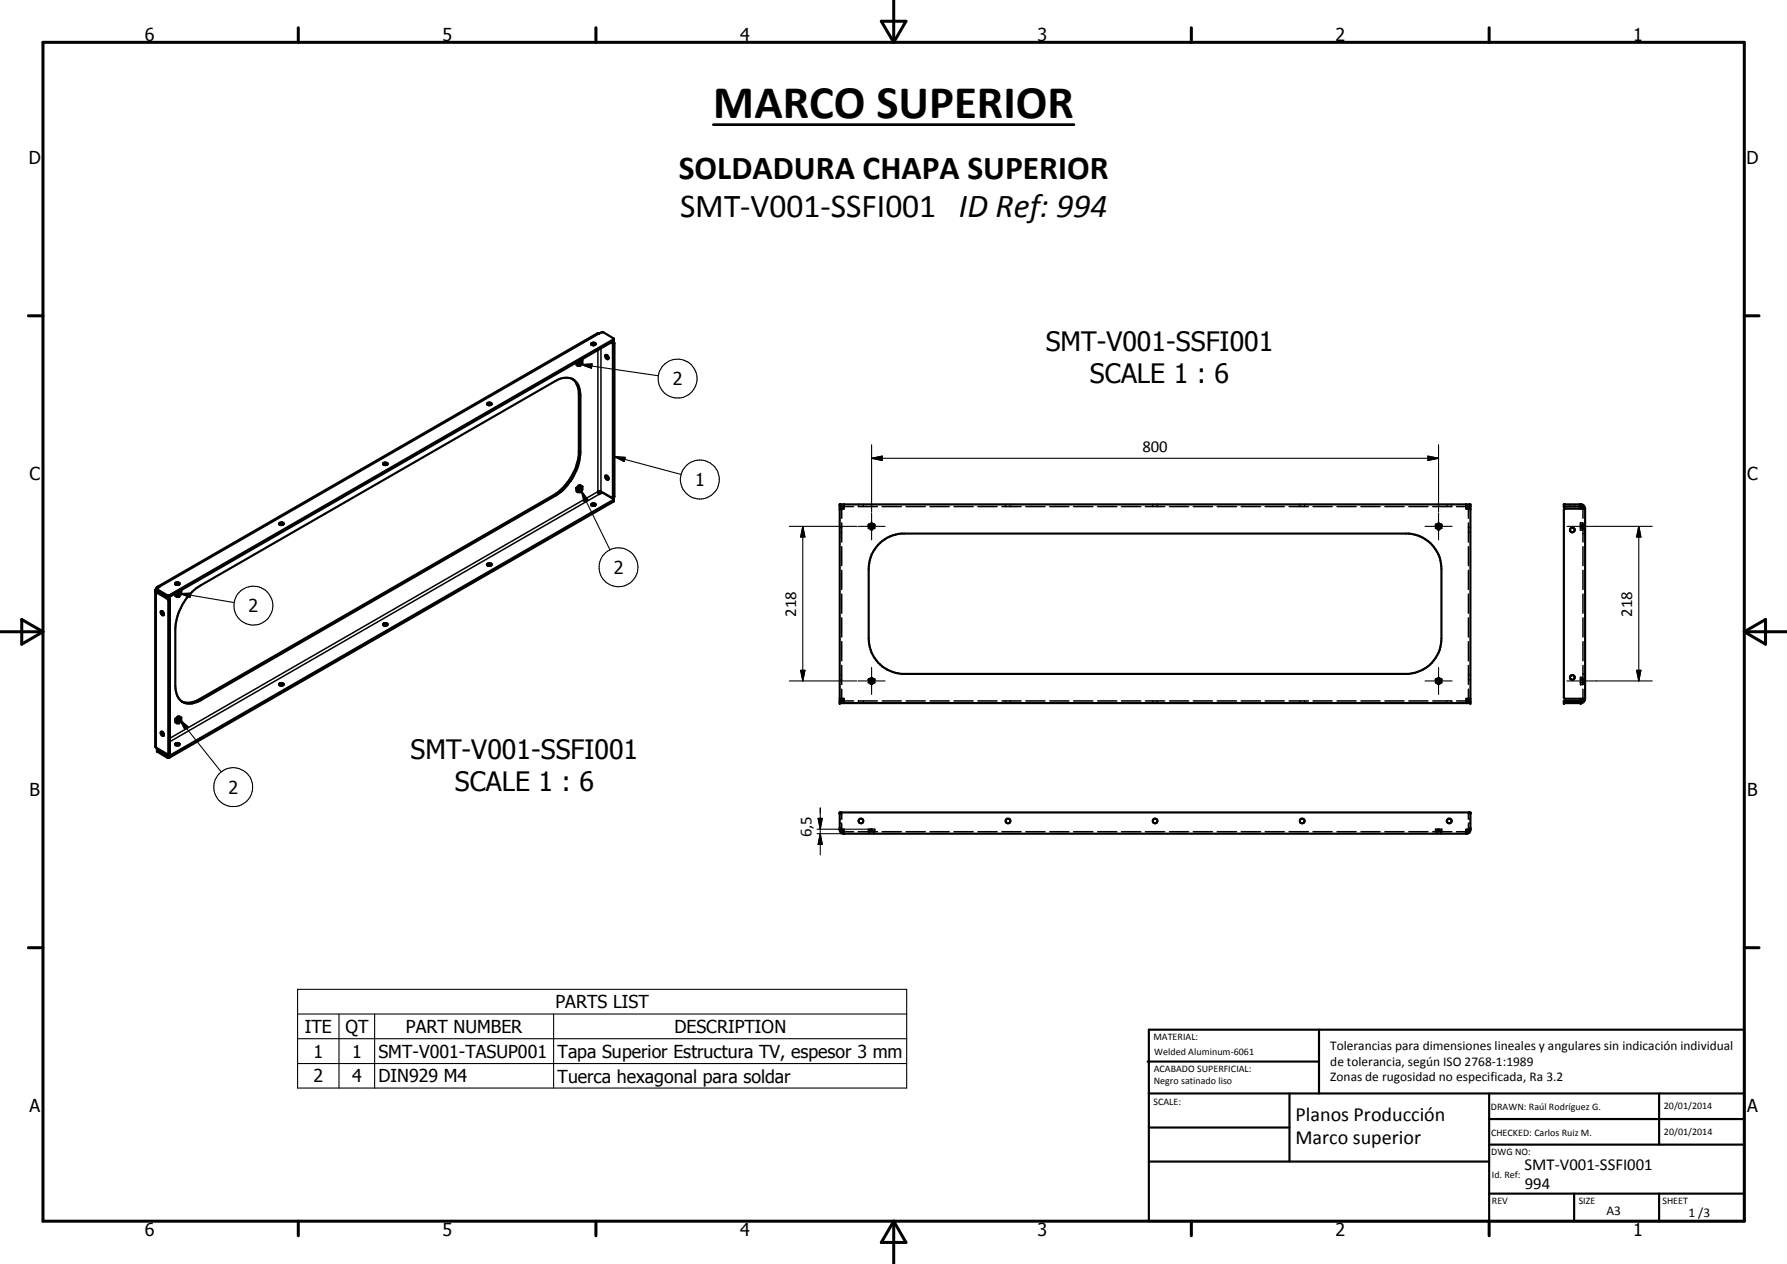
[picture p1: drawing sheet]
<svg xmlns="http://www.w3.org/2000/svg" width="420mm" height="297mm" viewBox="0 0 420 297" stroke-linecap="round" stroke-linejoin="round" font-family="sans-serif">
<g fill="none" stroke="#000" stroke-width=".51">
<path d="M144.3 79.6l-.1 .6-104.4 60.1h-.5l-2.3-1.4-.1-.6 .6-.3h-.6l-.2 .4M144.3 79.6l-2.4-1.5h-.5l-.5 .3h-.5l-103.4 59.5M144.3 79.6l-104.5 60.3h-.5l-2.6-1.5M114.6 94.7l.6-.1 .4 .2a.57 .57 0 0 1-.5 .5 .57 .57 0 0 1-.6-.4zM114.6 95.1l.5-.1 .4 .1M134.5 89a4.2 4.2 0 0 1 1.6 3.2v14.5a13.4 13.4 0 0 1-5.9 9.6l-83.4 48.1a4.4 4.4 0 0 1-4 .5M134.6 89a4.4 4.4 0 0 0-4 .5l-83.5 48.1a13 13 0 0 0-5.9 10.2v13.4a4.5 4.5 0 0 0 1.6 3.7M134.6 89a4.2 4.2 0 0 1 1.9 4v13.3a12.9 12.9 0 0 1-5.9 10.2l-83.5 48.1a4.2 4.2 0 0 1-4.3 .3M135.5 85.2v.6l.3 .2M135.6 85.1l.2 .2M135.8 85.3v.7M136.3 84.8l-.5 .5"/>
<path d="M136.3 85.1l.1-.1a.26 .26 0 0 1 .1 .4 .26 .26 0 0 1-.3 .1zM136.5 84.6h.4M136.7 84.5l.2 .1M136.9 84.6v.7l-.5 .7h-.6M139 80.8l.5-.3 .5 .1a.51 .51 0 0 1-.5 .6 .51 .51 0 0 1-.5-.4zM139.1 81h.8M142.3 83.5l.2-.1a.68 .68 0 0 1 .5 .9l-.3 .1-.3-.3zM142.7 83.4l.4 .8M143.8 80.4l.3 .4-.1 36.2M144.1 80.2l.4 .5v36l-.5 .4-2.7-1.6h-.7l.3 .6 .6-.3 .4 .1 2.4 1.4M90.2 109.2l.3-.1 .5 .1M90.2 109.2l-.1-.1a.63 .63 0 0 1 1-.2l-.1 .3"/>
<path d="M90.2 109.2h.8M135.5 114.7v.7l.3 .3M135.5 114.7l.3 .2M135.8 114.9v.8M136 114.1h.4M136 114.1l-.5 .6M136 114.1l.4 .2M136.3 114.8h.1a.24 .24 0 0 1 .1 .3 .24 .24 0 0 1-.3 .1zM136.4 114.1h.1M136.4 114.1l.5 .2M136.4 114.3h.5M136.4 114.3l-.6 .6"/>
<path d="M136.9 114.3v.8l-.5 .6h-.6M139.1 118.4l.8-.1 .2 .3-.3 .3h-.5l-.3-.2zM139.1 118.8l.2-.1 .6 .1M142.4 111.8a.57 .57 0 0 1 .6 .3 .57 .57 0 0 1-.2 .7l-.5-.7zM142.7 111.8l.4 .7M144.3 117.3v.6l-104.5 60.2h-.5l-2.4-1.5v-.5l.2-.2M144.3 117.3l-104.5 60.3h-.5l-2.4-1.4M198.4 119h-1v-.5h148.3v.5h-.9M198.4 118.5v1h-1v44.7h1v1M344.8 118.5v1h.9v44.7h-.9v1M371.7 118.5v.5M372.2 119.5l-.4-.5h-4.1v-.5h4.2l.4 .2 .4 .8"/>
<path d="M372.7 119.5h-4.8l-.2 .3v44.2l.3 .2h4.7M372.7 119.5v44.7M36.5 138.9l.1 .2 3 1.9-.1 36.2M36.7 138.4l-.2 .3v36.7l.2 .3 2.7 1.5 .6-.3v-36l-.3-.4-2.6-1.5M37.1 139h.1M41.2 137l.5-.2 .5 .4-.2 .3h-.5l-.3-.2zM41.2 139.5v.6l.4 .2M41.3 137.4l.4-.2 .4 .2M41.3 139.4l.3 .1M41.6 139.5v.8M42 139.5l.2-.1a.24 .24 0 0 1 .1 .3 .24 .24 0 0 1-.4 .1zM42 139l-.4 .5"/>
<path d="M42.2 138.9h.4M42.4 138.8l.2 .1M42.6 138.9v.7l-.5 .7h-.5M65.7 123.2l.4 .2 .5-.1M65.7 123.2a.51 .51 0 0 1 .3-.5 .51 .51 0 0 1 .6 .2v.4M65.7 123.3h.9M114.5 132.6a.63 .63 0 0 1 1.1 .2l-.8 .2zM114.6 132.9l.3-.1 .6 .1M204.8 123.5h.3l.1 .3a.28 .28 0 0 1-.4 .1 .28 .28 0 0 1 0-.4zM206.4 128.1a8.2 8.2 0 0 1 5.5-2.7h119.3a8.3 8.3 0 0 1 7.7 8.3v16.3a8.3 8.3 0 0 1-7.7 8.4h-119.3a8.3 8.3 0 0 1-7.7-8.4v-16.3a8.4 8.4 0 0 1 2.2-5.6zM37.8 143.7h.5l.2 .8-.3 .1-.3-.3zM38.1 143.6l.5 .8"/>
<path d="M90.1 146.6l.3-.2 .5 .1 .2 .4-.4 .2-.5-.1zM90.2 146.9h.8M37.9 172l.4 .1 .3 .7a.53 .53 0 0 1-.7-.1 .53 .53 0 0 1 0-.7zM38.1 172l.5 .7M41.2 169v.8l.4 .2M41.2 169.2h.1M41.2 169l.4 .2M41.3 175.1l-.1-.2a.63 .63 0 0 1 1-.1l-.1 .3M41.3 175.1h.8M41.3 175.1l.3-.1 .5 .1M41.6 169.2v.8M41.8 168.4h.4l.4 .3"/>
<path d="M41.8 168.4l-.6 .6M41.8 168.4l.3 .2M42.1 169.1l.2 .1-.3 .3zM42.1 168.6l.5 .1M42.1 168.6l-.5 .6M42.2 169l.1 .1M42.6 168.7v.6l-.5 .7h-.5M65.7 160.7l.6-.2 .4 .2a.58 .58 0 0 1-.5 .5 .58 .58 0 0 1-.6-.4zM65.7 161l.3-.1 .6 .1M198.4 164.7h-1v.5h148.3v-.5h-.9M371.7 164.7h-4v.5h4M371.7 164.7v.5"/>
<path d="M372.2 164.2l-.2 .4-.3 .1M372.7 164.2l-.3 .6-.7 .4M197.4 194.7l.4 .2h.6v1M197.8 190.9l-.4 .2M197.9 194.9l.1 .3 .4 .3M198.4 195.9a.97 .97 0 0 1-1-.7v-4.3h148.3v4.3l-.3 .5-.6 .2M198.4 195.9h146.4M345.3 194.9l-.3 .4-.2 .2M345.4 190.9l.3 .2M345.7 194.7l-.3 .2h-.6v1M269.8 249.5h40.3M270.1 242h140v45h-140z"/>
<path d="M270.1 257h140M303.2 257v16M310.1 242v15M350.1 257v30M390.1 257v12M270.1 265h33.1M270.1 273h80M350.1 269h60M350.1 263h60M350.1 280.5h60M370.1 280.5v6.5M390.1 280.5v6.5"/>
<circle cx="204.9" cy="123.7" r=".52"/>
<circle cx="338.3" cy="123.7" r=".51"/>
<circle cx="338.3" cy="123.7" r=".26"/>
<circle cx="369.7" cy="124.5" r=".56"/>
<circle cx="369.7" cy="159.2" r=".56"/>
<circle cx="204.9" cy="160" r=".28"/>
<circle cx="204.9" cy="160" r=".5"/>
<circle cx="338.2" cy="160" r=".5"/>
<circle cx="338.3" cy="160.1" r=".26"/>
<circle cx="202.4" cy="192.9" r=".54"/>
<circle cx="237" cy="192.9" r=".56"/>
<circle cx="271.6" cy="192.9" r=".55"/>
<circle cx="306.2" cy="192.9" r=".55"/>
<circle cx="340.8" cy="192.9" r=".55"/>
</g>
<g fill="none" stroke="#000" stroke-width=".35">
<path d="M140.9 78.4l-103.4 59.6M144.2 79.8v.4M136.1 92.8l.4 .2M140.6 82.3v33.2l-100.6 58M141.3 81.8v33.7M144.2 80.3l-.3 .2M144.5 80.7l-.4 .2M130.2 116.3l.4 .2M136.1 106.1l.4 .2M140.9 116.1l-100.9 58.2M144.2 117.5v.4M144.5 116.7l-.4 .2"/>
<path d="M197.9 119.5v2.3M198.4 119h2.3M201.8 119h4.5M201.9 118.5v.2M201.9 118.9v.1M203 118.5v.2M203 118.9v.1M207.4 119h4.5M213.1 119h4.4M218.7 119h4.5M224.3 119h4.5M229.9 119h4.5"/>
<path d="M235.6 119h4.5M236.4 118.5v.2M236.4 118.9v.1M237.6 118.5v.2M237.6 118.9v.1M241.2 119h4.5M246.8 119h4.5M252.4 119h4.6M258.1 119h4.5M263.7 119h4.5M269.3 119h4.5M271 118.5v.2"/>
<path d="M271 118.9v.1M272.1 118.5v.2M272.1 118.9v.1M275 119h4.5M280.6 119h4.5M286.2 119h4.5M291.8 119h4.6M297.5 119h4.5M303.1 119h4.5M305.6 118.5v.2M305.6 118.9v.1M306.7 118.5v.2"/>
<path d="M306.7 118.9v.1M308.7 119h4.5M314.4 119h4.4M320 119h4.5M325.6 119h4.5M331.2 119h4.5M336.9 119h4.5M340.2 118.5v.2M340.2 118.9v.1M341.3 118.5v.2M341.3 118.9v.1M342.5 119h2.3"/>
<path d="M345.3 119.5v2.3M369.1 118.5v.2M369.1 118.9v.1M370.2 118.5v.2M370.2 118.9v.1M372.2 119.5v2.3M37 138.5v.4M37.1 139l-.4 .2v36.5M39.3 139.9v.4M39.8 139.9v.4M197.4 124h.2M197.4 125.1h.2"/>
<path d="M197.8 124h.1M197.8 125.1h.1M197.9 122.9v4.5M197.9 128.5v4.4M197.9 134v4.5M197.9 139.6v4.5M204.2 123.4v.3M204.2 123.9l.2 .3M204.2 123.4v.1M204.3 123.2h.1M204.3 123.2l-.1 .1M204.5 124.4l.3 .1"/>
<path d="M204.5 123.1l-.2 .1M204.7 122.9h.4M204.8 124.5h.1M204.9 124.5h.1M205 124.5h.1M205.1 124.5h.1M205.3 124.4l-.2 .1M205.3 123.1l.2 .1M205.5 123.2l.1 .1M205.5 123.2h.1M205.6 123.2l.1 .1M205.6 123.4l.1 .1"/>
<path d="M205.7 123.4v.3M205.7 123.9l-.2 .3M337.5 123.4v.3M337.5 123.9l.2 .3M337.6 123.4l-.1 .1M337.6 123.2h.1M337.7 123.2l-.2 .1M337.9 123.1l-.2 .1M337.9 124.4l.2 .1M338.1 124.5h.1M338.1 122.9h.3M338.2 124.5h.1"/>
<path d="M338.3 124.5h.1M338.4 124.5h.1M338.6 124.4l-.2 .1M338.6 123.1l.2 .1M338.8 123.2h.1M338.8 123.2l.1 .1M338.9 123.2l.1 .1M338.9 123.4l.1 .1M339 123.4v.3M339 123.9l-.2 .3M345.3 122.9v4.5M345.3 128.5v4.4"/>
<path d="M345.3 134v4.5M345.3 139.6v4.5M345.3 124h.1M345.3 125.1h.1M345.6 124h.1M345.6 125.1h.1M371.6 124h.2M371.6 123.3h.2M371.6 123.1v.5M371.6 123.9v.4M371.6 124.4v.2h.2M371.6 124.1h.2"/>
<path d="M371.6 123.4h.2M371.8 122.9l-.2 .1M371.9 122.9h.2M371.9 124.1h.2M372 124h.2M372 123.3h.2M372 124.6h.2M372 123.4h.2M372.1 124.4l.1 .1M372.1 123.2h.3M372.1 124.2h.3M372.1 123.1v.2"/>
<path d="M372.1 123.4v.3M372.1 123.9v.3M372.1 123.5h.1M372.2 125.4h.2M372.2 122.9v4.5M372.2 128.5v4.4M372.2 134v4.5M372.2 139.6v4.5M372.5 123.2h.2M372.5 125.4h.2M372.5 124.2h.2M39.7 140.5l-.4 .2"/>
<path d="M40 140.9l-.4 .2M197.4 158.7h.2M197.4 159.8h.2M197.8 158.7h.1M197.8 159.8h.1M197.9 145.2v4.5M197.9 150.8v4.5M197.9 156.4v4.4M204.2 159.8v.2M204.2 159.7v.1M204.3 159.5l-.1 .2M204.3 159.5v.1"/>
<path d="M204.5 159.4l-.2 .1M204.7 159.3l.2-.1 .2 .1M205.3 159.4l.2 .1M205.5 159.5l.1 .1M205.6 159.6l.1 .1M205.6 159.7l.1 .1M205.7 159.8v.2M337.5 159.8v.2M337.6 159.7l-.1 .1M337.7 159.5l-.2 .2M337.7 159.5l-.1 .1M337.9 159.4l-.2 .1"/>
<path d="M338.1 159.3l.1-.1 .2 .1M338.6 159.4l.2 .1M338.8 159.5l.1 .1M338.9 159.6l.1 .1M338.9 159.7l.1 .1M339 159.8v.2M345.3 145.2v4.5M345.3 150.8v4.5M345.3 156.4v4.4M345.3 158.7h.1M345.3 159.8h.1M345.6 158.7h.1"/>
<path d="M345.6 159.8h.1M371.6 159.8h.2M371.6 159.5v.4M371.6 159.6h.2M371.8 159.2l-.2 .1M371.9 159.2l.2 .1M372 159.8h.2M372 159.6h.2M372.1 159.5l.3 .1M372.1 159.4v.2M372.1 159.7v.3M372.1 159.8h.1"/>
<path d="M372.2 158.4h.2M372.2 145.2v4.5M372.2 150.8v4.5M372.2 156.4v4.4M372.5 158.4h.2M372.5 159.6h.2M37 176.3v.4M39.3 177.6v.5M39.8 177.6v.5M40 176.9l-.4 .2M46.8 164.4l.3 .2M197.9 162v2.2"/>
<path d="M198.4 164.7h2.3M201.8 164.7h4.5M201.9 164.7v.2M201.9 165v.2M203 164.7v.2M203 165v.2M204.2 160.3l.2 .3M204.5 160.7l.3 .1M204.8 160.8h.1M204.9 160.9h.1M205 160.8h.1M205 160.9h-.1"/>
<path d="M205.1 160.8h.1M205.3 160.7l-.2 .1M205.7 160.3l-.2 .3M207.4 164.7h4.5M213.1 164.7h4.4M218.7 164.7h4.5M224.3 164.7h4.5M229.9 164.7h4.5M235.6 164.7h4.5M236.4 164.7v.2M236.4 165v.2M237.6 164.7v.2"/>
<path d="M237.6 165v.2M241.2 164.7h4.5M246.8 164.7h4.5M252.4 164.7h4.6M258.1 164.7h4.5M263.7 164.7h4.5M269.3 164.7h4.5M271 164.7v.2M271 165v.2M272.1 164.7v.2M272.1 165v.2M275 164.7h4.5"/>
<path d="M280.6 164.7h4.5M286.2 164.7h4.5M291.8 164.7h4.6M297.5 164.7h4.5M303.1 164.7h4.5M305.6 164.7v.2M305.6 165v.2M306.7 164.7v.2M306.7 165v.2M308.7 164.7h4.5M314.4 164.7h4.4M320 164.7h4.5"/>
<path d="M325.6 164.7h4.5M331.2 164.7h4.5M336.9 164.7h4.5M337.5 160.3l.2 .3M337.9 160.7l.2 .1M338.1 160.8h.1M338.2 160.9h.1M338.3 160.8h.1M338.4 160.8h.1M338.6 160.7l-.2 .1M339 160.3l-.2 .3M340.2 164.7v.2"/>
<path d="M340.2 165v.2M341.3 164.7v.2M341.3 165v.2M342.5 164.7h2.3M345.3 162v2.2M369.1 164.7v.2M369.1 165v.2M370.2 164.7v.2M370.2 165v.2M371.6 160.2v.4M371.6 160.8l.2 .1M371.6 160.4h.2"/>
<path d="M371.6 160.3h.2M371.9 160.4h.2M372 160.9h.2M372 160.3h.2M372.1 160.7l.1 .1M372.1 160.5h.3M372.1 160.3v.3M372.2 162v2.2M372.5 160.5h.2M197.4 192.4h.2M197.4 193.5h.2M197.8 192.4h.1"/>
<path d="M197.8 193.5h.1M197.9 190.9v.2M197.9 191.1v1.4M197.9 193.7v1.2M198.4 195.5h2.3M201.8 195.5h4.5M204.2 195.3h.3M204.2 195.2v.3M204.2 195.5v.1M204.2 195.7v.2M204.3 195.3v.2M204.4 195.3v.3"/>
<path d="M204.4 195.7v.2M204.4 194.9h-.2v.1M204.6 194.9v.1M204.6 195.2v.3M204.7 194.9h.5v.1M204.9 194.9v.1M204.9 195.2v.3M205.1 195.3v.2M205.1 195.3h-.4l.1 .2M205.2 195.2v.3M205.3 195.3h.4M205.4 195.3v.3"/>
<path d="M205.4 195.7v.2M205.4 194.9h.3v.1M205.5 195.3v.2M205.7 195.2v.3M207.4 195.5h4.5M213.1 195.5h4.4M218.7 195.5h4.5M224.3 195.5h4.5M229.9 195.5h4.5M235.6 195.5h4.5M241.2 195.5h4.5M246.8 195.5h4.5"/>
<path d="M252.4 195.5h4.6M258.1 195.5h4.5M263.7 195.5h4.5M269.3 195.5h4.5M275 195.5h4.5M280.6 195.5h4.5M286.2 195.5h4.5M291.8 195.5h4.6M297.5 195.5h4.5M303.1 195.5h4.5M308.7 195.5h4.5M314.4 195.5h4.4"/>
<path d="M320 195.5h4.5M325.6 195.5h4.5M331.2 195.5h4.5M336.9 195.5h4.5M337.5 195.3h.4M337.5 195.2v.3M337.7 195.3v.2M337.8 195.3v.3M337.8 195.7v.2M337.8 194.9h-.3v.1M338 195v-.1h.5v.1M338 195.2v.3"/>
<path d="M338.2 194.9v.1M338.2 195.2v.3M338.4 195.3v.2M338.4 195.3h-.3v.2M338.5 195.2v.3M338.6 195.3h.4M338.7 195.3v.3M338.7 195.7v.2M338.7 194.9h.3v.1M338.8 195.3v.2M338.9 195.5v.1M338.9 195.7v.2"/>
<path d="M339 195.2v.3M342.5 195.5h2.3M345.3 190.9v.2M345.3 191.1v1.4M345.3 193.7v1.2M345.3 192.4h.1M345.3 193.5h.1M345.6 192.4h.1M345.6 193.5h.1"/>
</g>
<g fill="#000">
<circle cx="197.4" cy="119" r=".25"/>
<circle cx="197.4" cy="118.5" r=".25"/>
<circle cx="197.4" cy="119.5" r=".25"/>
<circle cx="198.4" cy="118.5" r=".25"/>
<circle cx="344.8" cy="118.5" r=".25"/>
<circle cx="345.7" cy="119" r=".25"/>
<circle cx="345.7" cy="119.5" r=".25"/>
<circle cx="345.7" cy="118.5" r=".25"/>
<circle cx="367.7" cy="118.5" r=".25"/>
<circle cx="367.7" cy="119" r=".25"/>
<circle cx="371.7" cy="118.5" r=".25"/>
<circle cx="371.7" cy="119" r=".25"/>
<circle cx="37.1" cy="139" r=".18"/>
<circle cx="41.2" cy="139.5" r=".25"/>
<circle cx="42.1" cy="168.4" r=".25"/>
<circle cx="197.4" cy="164.7" r=".25"/>
<circle cx="197.4" cy="165.2" r=".25"/>
<circle cx="197.4" cy="164.2" r=".25"/>
<circle cx="345.7" cy="165.2" r=".25"/>
<circle cx="345.7" cy="164.7" r=".25"/>
<circle cx="345.7" cy="164.2" r=".25"/>
<circle cx="367.7" cy="165.2" r=".25"/>
<circle cx="367.7" cy="164.7" r=".25"/>
<circle cx="371.7" cy="164.7" r=".25"/>
<circle cx="371.7" cy="165.2" r=".25"/>
</g>
<g fill="none" stroke="#000" stroke-width=".71">
<path d="M10.1 9.9h400v277.1h-400zM70.1 6.5v3.4M140.1 6.5v3.4M207.2 5h5.8l-2.9 4.9zM210.1 0v9.9M280.1 6.5v3.4M350.1 6.5v3.4M6.7 74.2h3.4M410.1 74.2h3.5M.1 148.5h10M5.1 145.6l5 2.9-5 2.9zM410.1 148.5h10"/>
<path d="M410.1 148.5l5-2.9v5.8zM6.7 222.7h3.4M410.1 222.7h3.5M70.1 287v3.4M140.1 287v3.4M210.1 287v10M210.1 287l2.9 5h-5.8zM280.1 287v3.4M350.1 287v3.4"/>
</g>
<g fill="none" stroke="#000" stroke-width=".25">
<path d="M136.7 85.7l2.5-.2-.1 1zM136.7 85.7l18.1 2.6M136.7 115.4l1.5 2-.9 .5zM136.7 115.4l6.7 13.8M144.5 107.3l2.5 .2-.2 1zM144.5 107.3l15.7 4.2M204.9 107.7l2.5-.5v1zM204.9 104.5v15.8M204.9 107.7h133.3M335.7 107.2l2.5 .5-2.5 .5zM338.2 104.5v15.8M42.3 139.5l2.6-.1-.2 1z"/>
<path d="M42.3 139.5l12.8 2.1M185.6 123.7h15.9M188.8 123.7l.5 2.5h-1.1zM188.8 123.7v36.3M201.7 123.7h6.4M204.9 120.5v6.4M335.1 123.7h6.3M338.2 120.5v6.4M368.4 123.7h20.1M385.3 123.7l.5 2.5h-1zM385.3 123.7v36.3M188.2 157.5h1.1l-.5 2.5z"/>
<path d="M204.9 156.8v6.4M338.2 156.8v6.4M384.8 157.5h1l-.5 2.5zM42.3 169.2l2 1.6-.8 .6zM42.3 169.2l9.7 12.2M185.6 160h15.9M201.7 160h6.4M335.1 160h6.3M368.4 160h20.1M192.1 195.9h6.3M192.1 194.9h12.8M192.4 192.3h.9l-.4 2.6z"/>
<path d="M192.9 195.9l.4 2.5h-.9zM192.9 189.9v11M70 232.5h143.2v23.2h-143.2zM70 238.3h143.2M79.7 238.3v17.4M88.1 238.3v17.4M130.2 238.3v17.4M70 244.1h143.2M70 249.9h143.2"/>
<circle cx="159.3" cy="89" r="4.6"/>
<circle cx="164.6" cy="112.7" r="4.6"/>
<circle cx="145.4" cy="133.3" r="4.6"/>
<circle cx="59.6" cy="142.3" r="4.6"/>
<circle cx="54.8" cy="185" r="4.6"/>
</g>
<path d="M167.7 29.3h84.8" fill="none" stroke="#000" stroke-width=".63"/>
<g fill="#000">
<path d="M136.7 85.7l2.5-.2-.1 1zM136.7 115.4l1.5 2-.9 .5zM144.5 107.3l2.5 .2-.2 1zM204.9 107.7l2.5-.5v1zM335.7 107.2l2.5 .5-2.5 .5zM42.3 139.5l2.6-.1-.2 1zM188.8 123.7l.5 2.5h-1.1zM385.3 123.7l.5 2.5h-1zM188.2 157.5h1.1l-.5 2.5zM384.8 157.5h1l-.5 2.5zM42.3 169.2l2 1.6-.8 .6zM192.4 192.3h.9l-.4 2.6z"/>
<path d="M192.9 195.9l.4 2.5h-.9z"/>
</g>
<text font-size="11" x="167.7" y="27.7">MARCO SUPERIOR</text>
<g font-size="7.9">
<text x="159.6" y="42">SOLDADURA CHAPA SUPERIOR</text>
<text x="159.9" y="51">SMT-V001-SSFI001 ID Ref: 994</text>
</g>
<g font-size="6.3">
<text x="245.9" y="82.5">SMT-V001-SSFI001</text>
<text x="256.3" y="90">SCALE 1 : 6</text>
<text x="96.5" y="178.4">SMT-V001-SSFI001</text>
<text x="107" y="185.9">SCALE 1 : 6</text>
</g>
<g font-size="4.7">
<text x="304.6" y="263.5">Planos Producción</text>
<text x="304.6" y="268.9">Marco superior</text>
</g>
<g font-size="4.2">
<text x="34" y="9.6">6</text>
<text x="104" y="9.6">5</text>
<text x="174" y="9.6">4</text>
<text x="244" y="9.6">3</text>
<text x="314" y="9.6">2</text>
<text x="384" y="9.6">1</text>
<text x="6.8" y="38.7">D</text>
<text x="410.6" y="38.7">D</text>
<text x="158.2" y="90.6">2</text>
<text x="7" y="112.9">C</text>
<text x="410.8" y="112.9">C</text>
<text x="163.4" y="114.3">1</text>
<text x="144.3" y="134.9">2</text>
<text x="58.5" y="143.9">2</text>
<text x="7" y="187.1">B</text>
<text x="53.7" y="186.6">2</text>
<text x="410.8" y="187.1">B</text>
<text x="130.6" y="237">PARTS LIST</text>
<text x="71.7" y="242.7">ITE</text>
<text x="81.2" y="242.8">QT</text>
<text x="95.4" y="242.7">PART NUMBER</text>
<text x="158.6" y="242.8">DESCRIPTION</text>
<text x="73.7" y="248.5">1</text>
<text x="82.8" y="248.5">1</text>
<text x="89" y="248.6">SMT-V001-TASUP001</text>
<text x="131.1" y="248.6">Tapa Superior Estructura TV, espesor 3 mm</text>
<text x="73.7" y="254.4">2</text>
<text x="82.8" y="254.3">4</text>
<text x="89" y="254.4">DIN929 M4</text>
<text x="131.1" y="254.4">Tuerca hexagonal para soldar</text>
<text x="7" y="261.4">A</text>
<text x="410.8" y="261.4">A</text>
<text x="34" y="290.4">6</text>
<text x="104" y="290.4">5</text>
<text x="174" y="290.4">4</text>
<text x="244" y="290.4">3</text>
<text x="314" y="290.4">2</text>
<text x="384" y="290.4">1</text>
</g>
<g font-size="3.9">
<text x="268.6" y="106.2">800</text>
<text x="187.2" y="144.9" transform="rotate(-90 187.2 144.9)">218</text>
<text x="383.7" y="144.9" transform="rotate(-90 383.7 144.9)">218</text>
<text x="190.8" y="196.8" transform="rotate(-90 190.8 196.8)">6,5</text>
<text x="358.5" y="275">SMT-V001-SSFI001</text>
<text x="358.5" y="279.4">994</text>
</g>
<g font-size="3.1">
<text x="312.7" y="246.8">Tolerancias para dimensiones lineales y angulares sin indicación individual</text>
<text x="312.7" y="250.4">de tolerancia, según ISO 2768-1:1989</text>
<text x="312.7" y="254">Zonas de rugosidad no especificada, Ra 3.2</text>
<text x="377.7" y="285.6">A3</text>
<text x="397" y="285.9">1 /3</text>
</g>
<g font-size="2.4">
<text x="271.2" y="244.4">MATERIAL:</text>
<text x="271.3" y="252">ACABADO SUPERFICIAL:</text>
<text x="271.4" y="247.9">Welded Aluminum-6061</text>
<text x="271.3" y="254.6">Negro satinado liso</text>
<text x="271.2" y="259.7">SCALE:</text>
<text x="350.6" y="260.8">DRAWN: Raúl Rodríguez G.</text>
<text x="391.2" y="260.6">20/01/2014</text>
<text x="350.6" y="267">CHECKED: Carlos Ruiz M.</text>
<text x="391.2" y="266.7">20/01/2014</text>
<text x="350.6" y="271.4">DWG NO:</text>
<text x="350.8" y="276.9">Id. Ref:</text>
<text x="350.8" y="282.8">REV</text>
<text x="371.2" y="282.9">SIZE</text>
<text x="390.9" y="282.9">SHEET</text>
</g>
</svg>
